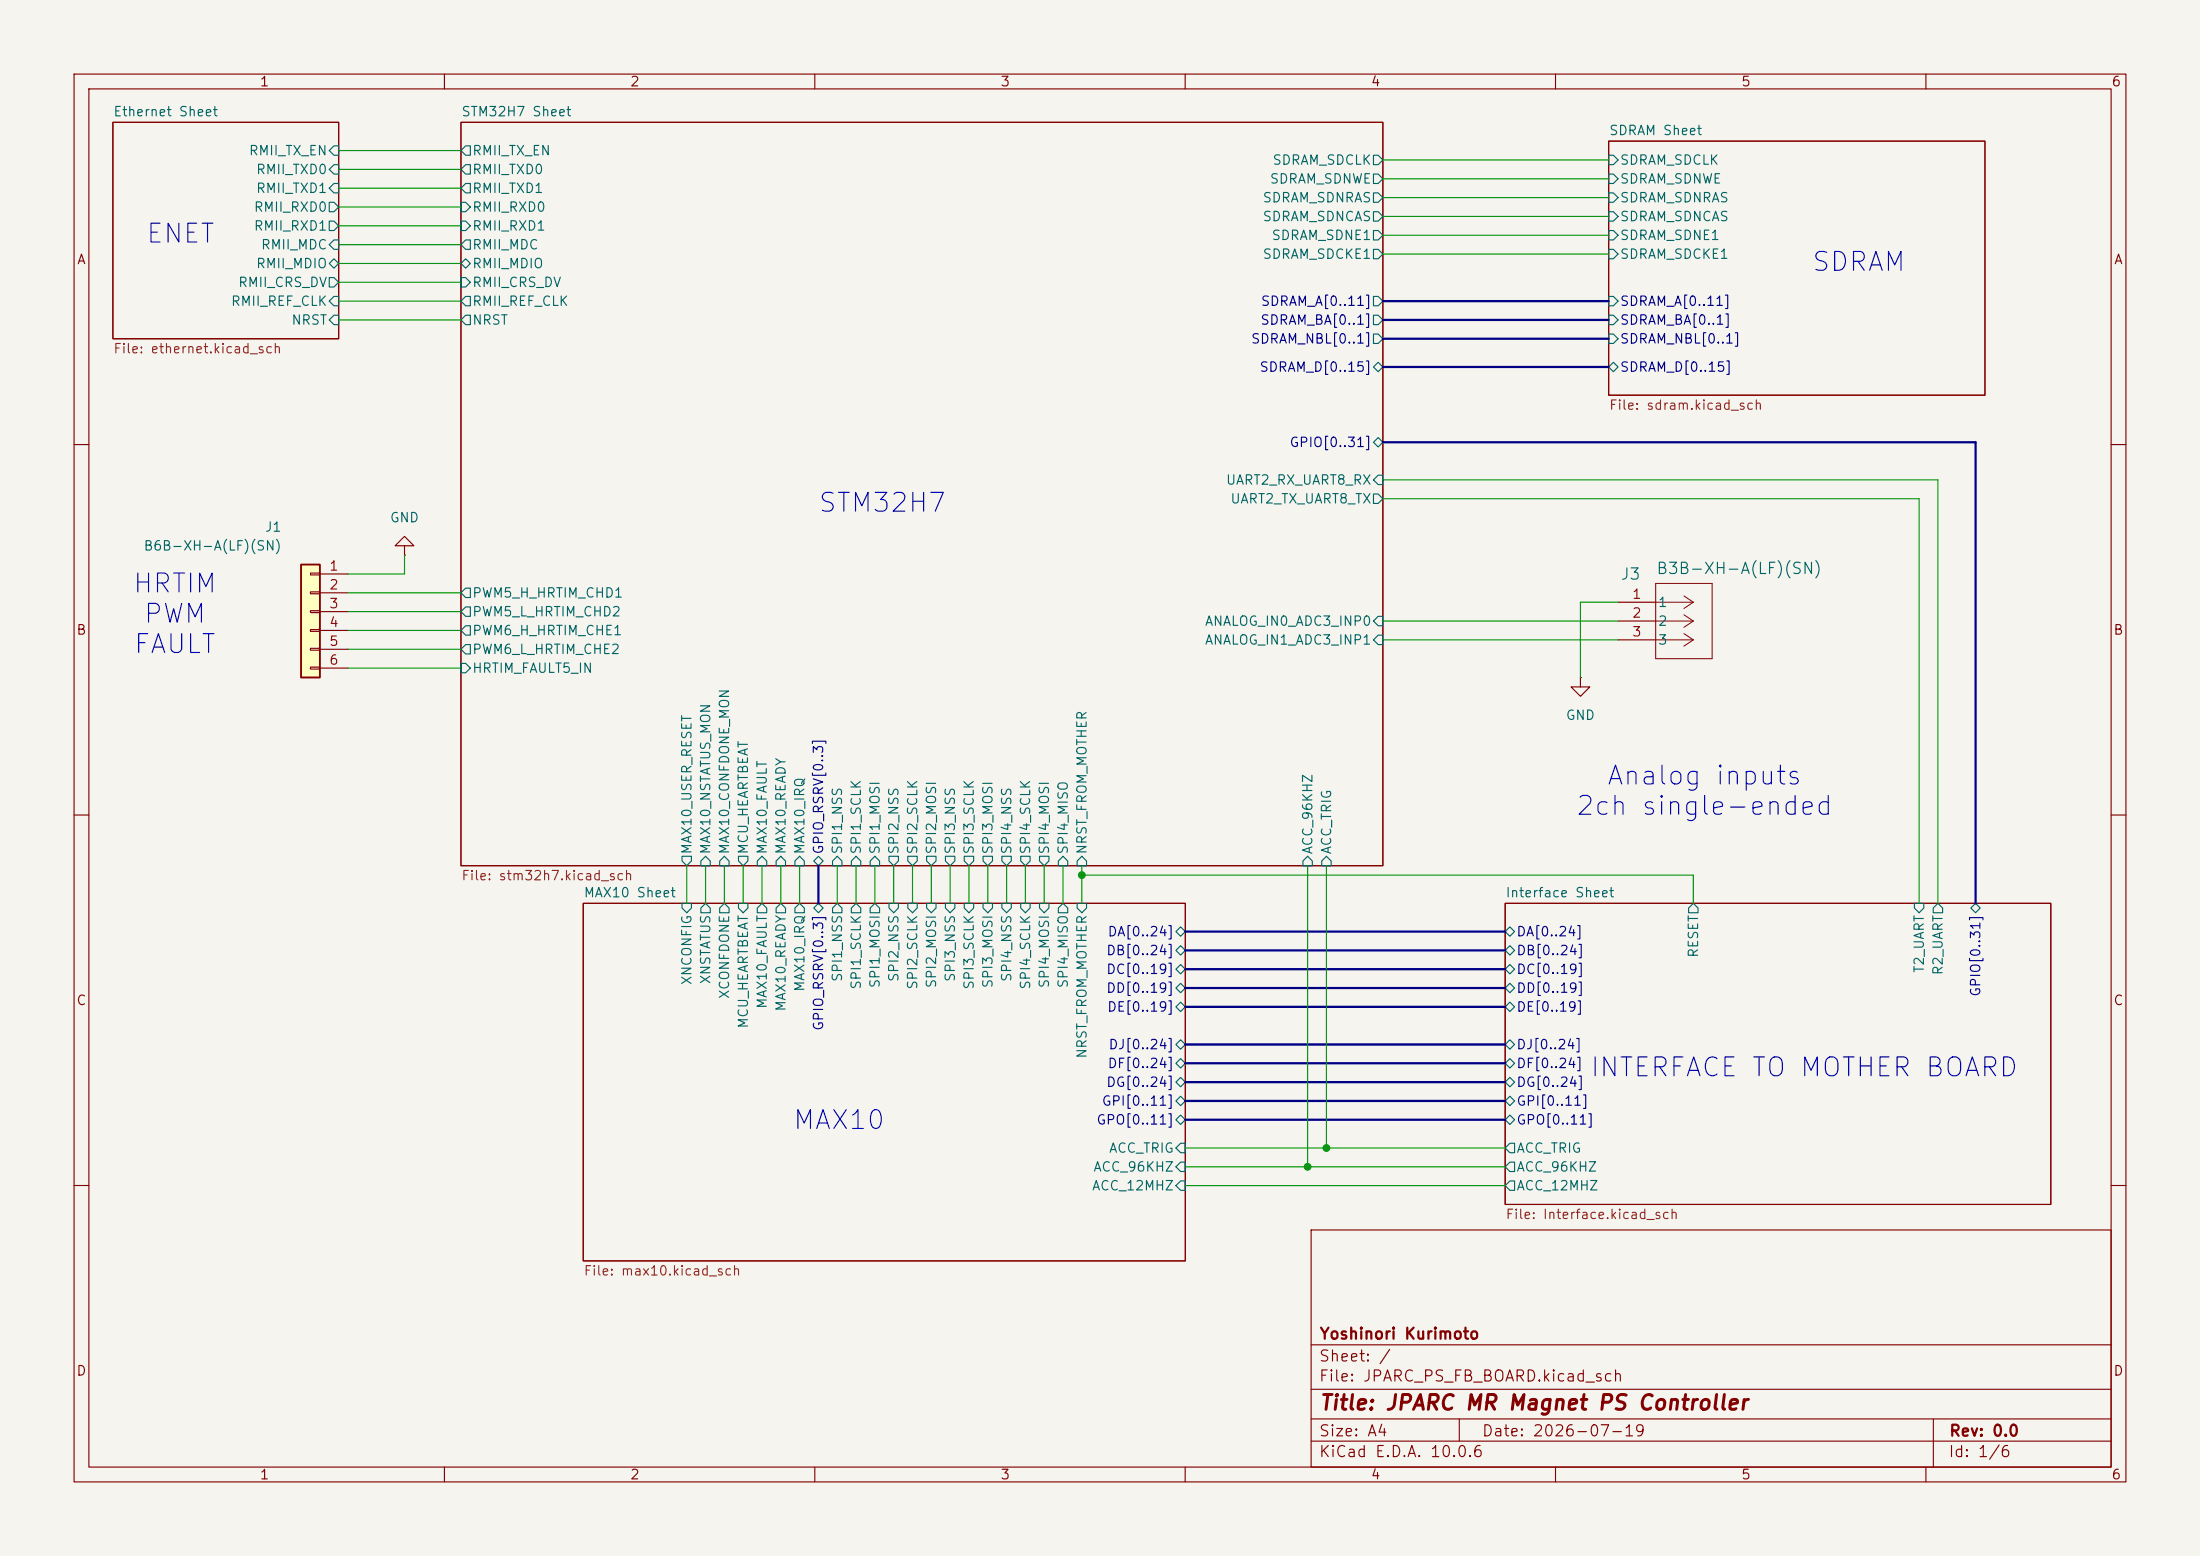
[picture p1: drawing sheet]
<svg xmlns="http://www.w3.org/2000/svg" width="297mm" height="210mm" viewBox="0 0 297 210" stroke-linecap="round" stroke-linejoin="round" font-family="sans-serif">
<path d="M0 0h297v210h-297z" fill="#f5f4ef" stroke="#f5f4ef" stroke-width=".14"/>
<g fill="none" stroke="#840000" stroke-width=".15">
<path d="M10 10h277v190h-277zM12 12h273v186h-273zM15.2 16.5h30.5v29.2h-30.5zM60 10v2M62.2 16.5h124.5v100.3h-124.5zM110 10v2M160 10v2M210 10v2M217.2 19.1h50.8v34.2h-50.8zM260 10v2M10 60h2M285 60h2"/>
<path d="M10 110h2M285 110h2M78.7 121.9h81.3v48.3h-81.3zM203.2 121.9h73.7v40.7h-73.7zM10 160h2M177 166h108v32h-108zM285 160h2M60 198v2M110 198v2M160 198v2M177 194.5h108M177 191.5h108"/>
<path d="M177 187.5h108M177 181.5h108M197 191.5v3M210 198v2M260 198v2M261 191.5v6.5"/>
</g>
<g fill="none" stroke="#006464" stroke-width=".15">
<path d="M45.1 19.7h.6v1.3h-.6l-.7-.7zM62.9 19.7h.6v1.3h-.6l-.7-.7zM44.4 37.5h.7l.6 .6-.6 .6h-.7zM44.4 33l.7-.6h.6v1.3h-.6zM44.4 35.6l.7-.7 .6 .7-.6 .6zM44.4 27.3h.7l.6 .6-.6 .7h-.7zM44.4 29.8h.7l.6 .7-.6 .6h-.7zM44.4 25.4l.7-.6h.6v1.2h-.6zM45.1 22.2h.6v1.3h-.6l-.7-.6zM62.2 33l.7-.6h.6v1.3h-.6zM62.2 27.3h.7l.6 .6-.6 .7h-.7zM62.2 29.8h.7l.6 .7-.6 .6h-.7z"/>
<path d="M62.2 37.5h.7l.6 .6-.6 .6h-.7zM62.2 35.6l.7-.7 .6 .7-.6 .6zM62.2 25.4l.7-.6h.6v1.2h-.6zM62.9 22.2h.6v1.3h-.6l-.7-.6zM185.4 33.7h.7l.6 .6-.6 .6h-.7zM185.4 28.6h.7l.6 .6-.6 .6h-.7zM185.4 31.1h.7l.6 .7-.6 .6h-.7zM185.4 26h.7l.6 .7-.6 .6h-.7zM185.4 23.5h.7l.6 .6-.6 .7h-.7zM185.4 21h.7l.6 .6-.6 .6h-.7zM217.2 33.7h.6l.6 .6-.6 .6h-.6zM217.2 31.1h.6l.6 .7-.6 .6h-.6z"/>
<path d="M217.2 28.6h.6l.6 .6-.6 .6h-.6zM217.2 21h.6l.6 .6-.6 .6h-.6zM217.2 23.5h.6l.6 .6-.6 .7h-.6zM217.2 26h.6l.6 .7-.6 .6h-.6zM44.4 40.6l.7-.6h.6v1.3h-.6zM45.1 42.5h.6v1.3h-.6l-.7-.6zM62.2 40.6l.7-.6h.6v1.3h-.6zM62.9 42.5h.6v1.3h-.6l-.7-.6zM185.4 40h.7l.6 .6-.6 .7h-.7zM185.4 42.5h.7l.6 .7-.6 .6h-.7zM185.4 49.5l.7-.6 .6 .6-.6 .7zM185.4 45.1h.7l.6 .6-.6 .7h-.7z"/>
<path d="M185.4 59.7l.7-.6 .6 .6-.6 .6zM217.2 49.5l.6-.6 .6 .6-.6 .7zM217.2 40h.6l.6 .6-.6 .7h-.6zM217.2 45.1h.6l.6 .6-.6 .7h-.6zM217.2 42.5h.6l.6 .7-.6 .6h-.6zM185.4 66.7h.7l.6 .6-.6 .6h-.7zM186.1 64.1h.6v1.3h-.6l-.7-.6zM62.2 80l.7-.6h.6v1.2h-.6zM62.2 85.1l.7-.6h.6v1.2h-.6zM62.2 89.5h.7l.6 .7-.6 .6h-.7zM62.9 81.9h.6v1.3h-.6l-.7-.6zM62.9 87h.6v1.3h-.6l-.7-.7z"/>
<path d="M186.1 83.2h.6v1.3h-.6l-.7-.7zM186.1 85.7h.6v1.3h-.6l-.7-.6zM92.1 115.6h1.2v.6l-.6 .6-.6-.6zM95.2 115.6l.7 .6v.6h-1.3v-.6zM97.8 115.6l.6 .6v.6h-1.2v-.6zM99.7 115.6h1.3v.6l-.7 .6-.6-.6zM102.9 115.6l.6 .6v.6h-1.3v-.6zM105.4 115.6l.6 .6v.6h-1.2v-.6zM107.9 115.6l.7 .6v.6h-1.3v-.6zM109.9 116.2l.6-.6 .6 .6-.6 .6zM113 115.6l.7 .6v.6h-1.3v-.6zM115.6 115.6l.6 .6v.6h-1.3v-.6z"/>
<path d="M118.1 115.6l.6 .6v.6h-1.2v-.6zM120 115.6h1.3v.6l-.7 .6-.6-.6zM122.6 115.6h1.2v.6l-.6 .6-.6-.6zM125.1 115.6h1.3v.6l-.7 .6-.6-.6zM127.6 115.6h1.3v.6l-.6 .6-.7-.6zM130.2 115.6h1.2v.6l-.6 .6-.6-.6zM132.7 115.6h1.3v.6l-.7 .6-.6-.6zM135.3 115.6h1.2v.6l-.6 .6-.6-.6zM137.8 115.6h1.3v.6l-.7 .6-.6-.6zM140.3 115.6h1.3v.6l-.6 .6-.7-.6zM143.5 115.6l.6 .6v.6h-1.2v-.6zM146 115.6l.7 .6v.6h-1.3v-.6z"/>
<path d="M176.5 115.6l.7 .6v.6h-1.3v-.6zM179.1 115.6l.6 .6v.6h-1.3v-.6zM92.1 121.9h1.2v.7l-.6 .6-.6-.6zM94.6 122.6l.6-.7 .7 .7v.6h-1.3zM97.8 121.9l.6 .7v.6h-1.2v-.6zM99.7 121.9h1.3v.7l-.7 .6-.6-.6zM102.9 121.9l.6 .7v.6h-1.3v-.6zM105.4 121.9l.6 .7v.6h-1.2v-.6zM107.9 121.9l.7 .7v.6h-1.3v-.6zM109.9 122.6l.6-.7 .6 .7-.6 .6zM113 121.9l.7 .7v.6h-1.3v-.6zM115.6 121.9l.6 .7v.6h-1.3v-.6z"/>
<path d="M118.1 121.9l.6 .7v.6h-1.2v-.6zM120 121.9h1.3v.7l-.7 .6-.6-.6zM122.6 121.9h1.2v.7l-.6 .6-.6-.6zM125.1 121.9h1.3v.7l-.7 .6-.6-.6zM127.6 121.9h1.3v.7l-.6 .6-.7-.6zM130.2 121.9h1.2v.7l-.6 .6-.6-.6zM132.7 121.9h1.3v.7l-.7 .6-.6-.6zM135.3 121.9h1.2v.7l-.6 .6-.6-.6zM137.8 121.9h1.3v.7l-.7 .6-.6-.6zM140.3 121.9h1.3v.7l-.6 .6-.7-.6zM142.9 122.6l.6-.7 .6 .7v.6h-1.2zM145.4 121.9h1.3v.7l-.7 .6-.6-.6z"/>
<path d="M158.7 125.7l.7-.6 .6 .6-.6 .7zM158.7 128.3l.7-.7 .6 .7-.6 .6zM158.7 133.4l.7-.7 .6 .7-.6 .6zM158.7 135.9l.7-.6 .6 .6-.6 .6zM159.4 130.2l.6 .6-.6 .6-.7-.6zM203.2 125.7l.6-.6 .7 .6-.7 .7zM203.2 128.3l.6-.7 .7 .7-.7 .6zM203.2 130.8l.6-.6 .7 .6-.7 .6zM203.2 133.4l.6-.7 .7 .7-.7 .6zM203.2 135.9l.6-.6 .7 .6-.7 .6zM228.6 121.9l.6 .7v.6h-1.2v-.6zM258.4 121.9h1.3v.7l-.6 .6-.7-.6z"/>
<path d="M261.6 121.9l.7 .7v.6h-1.3v-.6zM266.1 122.6l.6-.7 .6 .7-.6 .6zM158.7 141l.7-.7 .6 .7-.6 .6zM158.7 143.5l.7-.6 .6 .6-.6 .6zM158.7 146.1l.7-.7 .6 .7-.6 .6zM158.7 148.6l.7-.6 .6 .6-.6 .6zM158.7 151.1l.7-.6 .6 .6-.6 .7zM159.4 159.4h.6v1.3h-.6l-.7-.7zM159.4 156.8h.6v1.3h-.6l-.7-.6zM159.4 154.3h.6v1.3h-.6l-.7-.7zM203.2 141l.6-.7 .7 .7-.7 .6zM203.2 143.5l.6-.6 .7 .6-.7 .6z"/>
<path d="M203.2 146.1l.6-.7 .7 .7-.7 .6zM203.2 148.6l.6-.6 .7 .6-.7 .6zM203.2 151.1l.6-.6 .7 .6-.7 .7zM203.8 159.4h.7v1.3h-.7l-.6-.7zM203.8 156.8h.7v1.3h-.7l-.6-.6zM203.8 154.3h.7v1.3h-.7l-.6-.7z"/>
</g>
<path d="M40.6 76.2h2.6v15.2h-2.6z" fill="#ffffc2"/>
<path d="M40.6 76.2h2.6v15.2h-2.6z" fill="none" stroke="#840000" stroke-width=".25"/>
<g fill="none" stroke="#840000" stroke-width=".15">
<path d="M41.9 77.3h1.3v.3h-1.3zM41.9 79.9h1.3v.2h-1.3zM43.2 77.5h3.8M54.6 73.7h1.3l-1.3-1.3-1.3 1.3h1.3v1.2M54.6 74.9h.1M41.9 82.4h1.3v.3h-1.3zM41.9 85h1.3v.2h-1.3zM41.9 87.5h1.3v.3h-1.3zM41.9 90h1.3v.3h-1.3zM43.2 80h3.8M43.2 82.6h3.8M43.2 85.1h3.8"/>
<path d="M43.2 87.6h3.8M43.2 90.2h3.8M213.4 91.4v1.3h1.2l-1.2 1.3-1.3-1.3h1.3M213.4 91.4h.1M218.4 81.3h5.1M218.4 83.8h5.1M218.4 86.4h5.1"/>
</g>
<path d="M223.5 78.7h7.6v10.2h-7.6zM223.5 81.3h5.1M223.5 83.8h5.1M223.5 86.4h5.1M227.3 80.4l1.3 .9M227.3 83l1.3 .8M227.3 85.5l1.3 .9M228.6 81.3l-1.3 .8M228.6 83.8l-1.3 .9M228.6 86.4l-1.3 .8" fill="none" stroke="#840000" stroke-width=".14"/>
<g fill="none" stroke="#000084" stroke-width=".3">
<path d="M186.7 59.7h80v62.2M186.7 40.6h30.5M186.7 49.5h30.5M186.7 45.7h30.5M186.7 43.2h30.5M110.5 116.8v5.1M160 125.7h43.2M160 133.4h43.2M160 135.9h43.2M160 128.3h43.2M160 130.8h43.2M160 148.6h43.2"/>
<path d="M160 151.1h43.2M160 146.1h43.2M160 143.5h43.2M160 141h43.2"/>
</g>
<g fill="none" stroke="#009600" stroke-width=".15">
<path d="M45.7 20.3h16.5M45.7 27.9h16.5M45.7 38.1h16.5M45.7 35.6h16.5M45.7 30.5h16.5M45.7 33h16.5M45.7 22.9h16.5M45.7 25.4h16.5M186.7 34.3h30.5M186.7 29.2h30.5M186.7 24.1h30.5M186.7 26.7h30.5"/>
<path d="M186.7 31.8h30.5M186.7 21.6h30.5M45.7 43.2h16.5M45.7 40.6h16.5M54.6 74.9v2.6h-7.6M186.7 64.8h74.9v57.1M186.7 67.3h72.4v54.6M47 87.6h15.2M47 80h15.2M47 85.1h15.2M47 90.2h15.2M47 82.6h15.2"/>
<path d="M186.7 83.8h31.7M186.7 86.4h31.7M218.4 81.3h-5v10.1M92.7 116.8v5.1M95.2 116.8v5.1M97.8 116.8v5.1M100.3 116.8v5.1M102.9 116.8v5.1M105.4 116.8v5.1M107.9 116.8v5.1M113 116.8v5.1M115.6 116.8v5.1"/>
<path d="M118.1 116.8v5.1M120.6 116.8v5.1M123.2 116.8v5.1M125.7 116.8v5.1M128.3 116.8v5.1M130.8 116.8v5.1M133.3 116.8v5.1M135.9 116.8v5.1M138.4 116.8v5.1M141 116.8v5.1M143.5 116.8v5.1M146 118.1h82.6v3.8"/>
<path d="M146 116.8v5.1M176.5 116.8v40.7M179.1 116.8v38.1M160 154.9h43.2M160 157.5h43.2M160 160h43.2"/>
</g>
<g fill="#009600" stroke="#009600" stroke-width=".14">
<circle cx="146" cy="118.1" r=".46"/>
<circle cx="176.5" cy="157.5" r=".46"/>
<circle cx="179.1" cy="154.9" r=".46"/>
</g>
<g font-size="2.5" fill="#0000c2">
<text x="19.5" y="33.4">ENET</text>
<text x="244.4" y="37.2">SDRAM</text>
<text x="110.3" y="69.8">STM32H7</text>
<text x="17.7" y="80.7">HRTIM</text>
<text x="17.9" y="88.8">FAULT</text>
<text x="19.2" y="84.7">PWM</text>
<text x="216.7" y="106.6">Analog inputs</text>
<text x="212.6" y="110.7">2ch single-ended</text>
<text x="214.5" y="146">INTERFACE TO MOTHER BOARD</text>
<text x="106.9" y="153.1">MAX10</text>
</g>
<text font-size="2" fill="#840000" x="178" y="190.8">Title: JPARC MR Magnet PS Controller</text>
<g font-size="1.5" fill="#006464">
<text x="223.5" y="77.9">B3B-XH-A(LF)(SN)</text>
<text x="218.7" y="78.6">J3</text>
</g>
<g font-size="1.5" fill="#840000">
<text x="178" y="184.1">Sheet: /</text>
<text x="178" y="181.1">Yoshinori Kurimoto</text>
<text x="178" y="186.8">File: JPARC_PS_FB_BOARD.kicad_sch</text>
<text x="178" y="197">KiCad E.D.A. 10.0.6</text>
<text x="178" y="194.2">Size: A4</text>
<text x="200" y="194.2">Date: 2026-07-19</text>
<text x="263" y="197">Id: 1/6</text>
<text x="263" y="194.2">Rev: 0.0</text>
</g>
<g font-size="1.3" fill="#840000">
<text x="35" y="12">1</text>
<text x="85" y="12">2</text>
<text x="135" y="12">3</text>
<text x="185" y="12">4</text>
<text x="235" y="12">5</text>
<text x="285" y="12">6</text>
<text x="10.3" y="36">A</text>
<text x="285.3" y="36">A</text>
<text x="10.2" y="86">B</text>
<text x="285.2" y="86">B</text>
<text x="10.2" y="136">C</text>
<text x="285.2" y="136">C</text>
<text x="10.2" y="186">D</text>
<text x="285.2" y="186">D</text>
<text x="35" y="200">1</text>
<text x="85" y="200">2</text>
<text x="135" y="200">3</text>
<text x="185" y="200">4</text>
<text x="235" y="200">5</text>
<text x="285" y="200">6</text>
</g>
<g font-size="1.3" fill="#006464">
<text x="15.2" y="16">Ethernet Sheet</text>
<text x="62.2" y="16">STM32H7 Sheet</text>
<text x="33.5" y="21.3">RMII_TX_EN</text>
<text x="34.5" y="23.8">RMII_TXD0</text>
<text x="63.7" y="21.3">RMII_TX_EN</text>
<text x="63.7" y="23.8">RMII_TXD0</text>
<text x="171.7" y="22.6">SDRAM_SDCLK</text>
<text x="217.1" y="18.6">SDRAM Sheet</text>
<text x="218.6" y="22.6">SDRAM_SDCLK</text>
<text x="34.2" y="28.9">RMII_RXD0</text>
<text x="34.5" y="26.4">RMII_TXD1</text>
<text x="63.7" y="28.9">RMII_RXD0</text>
<text x="63.7" y="26.4">RMII_TXD1</text>
<text x="170.4" y="27.6">SDRAM_SDNRAS</text>
<text x="171.3" y="25.1">SDRAM_SDNWE</text>
<text x="218.6" y="25.1">SDRAM_SDNWE</text>
<text x="218.6" y="27.6">SDRAM_SDNRAS</text>
<text x="34.2" y="31.4">RMII_RXD1</text>
<text x="35.1" y="34">RMII_MDC</text>
<text x="63.7" y="34">RMII_MDC</text>
<text x="63.7" y="31.4">RMII_RXD1</text>
<text x="170.4" y="30.2">SDRAM_SDNCAS</text>
<text x="170.4" y="35.3">SDRAM_SDCKE1</text>
<text x="171.6" y="32.7">SDRAM_SDNE1</text>
<text x="218.6" y="35.3">SDRAM_SDCKE1</text>
<text x="218.6" y="32.7">SDRAM_SDNE1</text>
<text x="218.6" y="30.2">SDRAM_SDNCAS</text>
<text x="31.1" y="41.6">RMII_REF_CLK</text>
<text x="32.1" y="39.1">RMII_CRS_DV</text>
<text x="34.5" y="36.5">RMII_MDIO</text>
<text x="63.7" y="41.6">RMII_REF_CLK</text>
<text x="63.7" y="39.1">RMII_CRS_DV</text>
<text x="63.7" y="36.5">RMII_MDIO</text>
<text x="39.3" y="44.1">NRST</text>
<text x="63.7" y="44.1">NRST</text>
<text x="165.4" y="65.7">UART2_RX_UART8_RX</text>
<text x="52.5" y="70.8">GND</text>
<text x="166" y="68.3">UART2_TX_UART8_TX</text>
<text x="19.3" y="74.6">B6B-XH-A(LF)(SN)</text>
<text x="35.7" y="72.1">J1</text>
<text x="63.7" y="81">PWM5_H_HRTIM_CHD1</text>
<text x="63.7" y="83.5">PWM5_L_HRTIM_CHD2</text>
<text x="223.7" y="82.2">1</text>
<text x="63.7" y="86.1">PWM6_H_HRTIM_CHE1</text>
<text x="63.7" y="88.6">PWM6_L_HRTIM_CHE2</text>
<text x="162.6" y="84.8">ANALOG_IN0_ADC3_INP0</text>
<text x="162.6" y="87.3">ANALOG_IN1_ADC3_INP1</text>
<text x="223.7" y="84.8">2</text>
<text x="223.7" y="87.3">3</text>
<text x="63.7" y="91.1">HRTIM_FAULT5_IN</text>
<text x="211.3" y="97.5">GND</text>
<text x="93.7" y="115.4" transform="rotate(-90 93.7 115.4)">MAX10_USER_RESET</text>
<text x="96.2" y="115.4" transform="rotate(-90 96.2 115.4)">MAX10_NSTATUS_MON</text>
<text x="98.8" y="115.4" transform="rotate(-90 98.8 115.4)">MAX10_CONFDONE_MON</text>
<text x="101.3" y="115.4" transform="rotate(-90 101.3 115.4)">MCU_HEARTBEAT</text>
<text x="103.8" y="115.4" transform="rotate(-90 103.8 115.4)">MAX10_FAULT</text>
<text x="106.4" y="115.4" transform="rotate(-90 106.4 115.4)">MAX10_READY</text>
<text x="108.9" y="115.4" transform="rotate(-90 108.9 115.4)">MAX10_IRQ</text>
<text x="114" y="115.4" transform="rotate(-90 114 115.4)">SPI1_NSS</text>
<text x="116.5" y="115.4" transform="rotate(-90 116.5 115.4)">SPI1_SCLK</text>
<text x="119.1" y="115.4" transform="rotate(-90 119.1 115.4)">SPI1_MOSI</text>
<text x="121.6" y="115.4" transform="rotate(-90 121.6 115.4)">SPI2_NSS</text>
<text x="124.2" y="115.4" transform="rotate(-90 124.2 115.4)">SPI2_SCLK</text>
<text x="126.7" y="115.4" transform="rotate(-90 126.7 115.4)">SPI2_MOSI</text>
<text x="129.2" y="115.4" transform="rotate(-90 129.2 115.4)">SPI3_NSS</text>
<text x="131.8" y="115.4" transform="rotate(-90 131.8 115.4)">SPI3_SCLK</text>
<text x="134.3" y="115.4" transform="rotate(-90 134.3 115.4)">SPI3_MOSI</text>
<text x="136.9" y="115.4" transform="rotate(-90 136.9 115.4)">SPI4_NSS</text>
<text x="139.4" y="115.4" transform="rotate(-90 139.4 115.4)">SPI4_SCLK</text>
<text x="141.9" y="115.4" transform="rotate(-90 141.9 115.4)">SPI4_MOSI</text>
<text x="144.5" y="115.4" transform="rotate(-90 144.5 115.4)">SPI4_MISO</text>
<text x="147" y="115.4" transform="rotate(-90 147 115.4)">NRST_FROM_MOTHER</text>
<text x="177.5" y="115.4" transform="rotate(-90 177.5 115.4)">ACC_96KHZ</text>
<text x="180" y="115.4" transform="rotate(-90 180 115.4)">ACC_TRIG</text>
<text x="78.7" y="121.4">MAX10 Sheet</text>
<text x="203.2" y="121.4">Interface Sheet</text>
<text x="229.6" y="129.4" transform="rotate(-90 229.6 129.4)">RESET</text>
<text x="260" y="131.4" transform="rotate(-90 260 131.4)">T2_UART</text>
<text x="262.6" y="131.7" transform="rotate(-90 262.6 131.7)">R2_UART</text>
<text x="93.7" y="133" transform="rotate(-90 93.7 133)">XNCONFIG</text>
<text x="96.2" y="132.9" transform="rotate(-90 96.2 132.9)">XNSTATUS</text>
<text x="98.8" y="134.9" transform="rotate(-90 98.8 134.9)">XCONFDONE</text>
<text x="103.8" y="136.2" transform="rotate(-90 103.8 136.2)">MAX10_FAULT</text>
<text x="106.4" y="136.6" transform="rotate(-90 106.4 136.6)">MAX10_READY</text>
<text x="108.9" y="133.9" transform="rotate(-90 108.9 133.9)">MAX10_IRQ</text>
<text x="114" y="132.6" transform="rotate(-90 114 132.6)">SPI1_NSS</text>
<text x="116.5" y="133.6" transform="rotate(-90 116.5 133.6)">SPI1_SCLK</text>
<text x="119.1" y="133.5" transform="rotate(-90 119.1 133.5)">SPI1_MOSI</text>
<text x="121.6" y="132.6" transform="rotate(-90 121.6 132.6)">SPI2_NSS</text>
<text x="124.2" y="133.6" transform="rotate(-90 124.2 133.6)">SPI2_SCLK</text>
<text x="126.7" y="133.5" transform="rotate(-90 126.7 133.5)">SPI2_MOSI</text>
<text x="129.2" y="132.6" transform="rotate(-90 129.2 132.6)">SPI3_NSS</text>
<text x="131.8" y="133.6" transform="rotate(-90 131.8 133.6)">SPI3_SCLK</text>
<text x="134.3" y="133.5" transform="rotate(-90 134.3 133.5)">SPI3_MOSI</text>
<text x="136.9" y="132.6" transform="rotate(-90 136.9 132.6)">SPI4_NSS</text>
<text x="139.4" y="133.6" transform="rotate(-90 139.4 133.6)">SPI4_SCLK</text>
<text x="141.9" y="133.5" transform="rotate(-90 141.9 133.5)">SPI4_MOSI</text>
<text x="144.5" y="133.5" transform="rotate(-90 144.5 133.5)">SPI4_MISO</text>
<text x="101.3" y="138.9" transform="rotate(-90 101.3 138.9)">MCU_HEARTBEAT</text>
<text x="147" y="143" transform="rotate(-90 147 143)">NRST_FROM_MOTHER</text>
<text x="149.6" y="155.9">ACC_TRIG</text>
<text x="204.6" y="155.9">ACC_TRIG</text>
<text x="147.3" y="161">ACC_12MHZ</text>
<text x="147.5" y="158.4">ACC_96KHZ</text>
<text x="204.6" y="161">ACC_12MHZ</text>
<text x="204.6" y="158.4">ACC_96KHZ</text>
</g>
<g font-size="1.3" fill="#000084">
<text x="170.1" y="41.6">SDRAM_A[0..11]</text>
<text x="218.6" y="41.6">SDRAM_A[0..11]</text>
<text x="168.8" y="46.7">SDRAM_NBL[0..1]</text>
<text x="170.1" y="44.1">SDRAM_BA[0..1]</text>
<text x="218.6" y="46.7">SDRAM_NBL[0..1]</text>
<text x="218.6" y="44.1">SDRAM_BA[0..1]</text>
<text x="169.9" y="50.5">SDRAM_D[0..15]</text>
<text x="218.6" y="50.5">SDRAM_D[0..15]</text>
<text x="174" y="60.7">GPIO[0..31]</text>
<text x="111.5" y="115.4" transform="rotate(-90 111.5 115.4)">GPIO_RSRV[0..3]</text>
<text x="149.3" y="129.2">DB[0..24]</text>
<text x="149.3" y="131.8">DC[0..19]</text>
<text x="149.4" y="126.7">DA[0..24]</text>
<text x="204.6" y="126.7">DA[0..24]</text>
<text x="204.6" y="129.2">DB[0..24]</text>
<text x="204.6" y="131.8">DC[0..19]</text>
<text x="149.3" y="134.3">DD[0..19]</text>
<text x="149.4" y="136.9">DE[0..19]</text>
<text x="204.6" y="134.3">DD[0..19]</text>
<text x="204.6" y="136.9">DE[0..19]</text>
<text x="267.7" y="134.6" transform="rotate(-90 267.7 134.6)">GPIO[0..31]</text>
<text x="111.5" y="139.2" transform="rotate(-90 111.5 139.2)">GPIO_RSRV[0..3]</text>
<text x="149.6" y="141.9">DJ[0..24]</text>
<text x="204.6" y="141.9">DJ[0..24]</text>
<text x="148.7" y="149.6">GPI[0..11]</text>
<text x="149.3" y="147">DG[0..24]</text>
<text x="149.4" y="144.5">DF[0..24]</text>
<text x="204.6" y="144.5">DF[0..24]</text>
<text x="204.6" y="147">DG[0..24]</text>
<text x="204.6" y="149.6">GPI[0..11]</text>
<text x="147.9" y="152.1">GPO[0..11]</text>
<text x="204.6" y="152.1">GPO[0..11]</text>
</g>
<g font-size="1.3" fill="#725600">
<text x="15.2" y="48">File: ethernet.kicad_sch</text>
<text x="217.1" y="55.6">File: sdram.kicad_sch</text>
<text x="62.2" y="119.1">File: stm32h7.kicad_sch</text>
<text x="203.2" y="164.9">File: Interface.kicad_sch</text>
<text x="78.7" y="172.5">File: max10.kicad_sch</text>
</g>
<g font-size="1.3" fill="#a90000">
<text x="44.4" y="77.3">1</text>
<text x="44.4" y="79.9">2</text>
<text x="44.4" y="82.4">3</text>
<text x="220.2" y="81.1">1</text>
<text x="220.2" y="83.7">2</text>
<text x="44.4" y="85">4</text>
<text x="44.4" y="87.5">5</text>
<text x="220.2" y="86.2">3</text>
<text x="44.4" y="90">6</text>
</g>
</svg>
